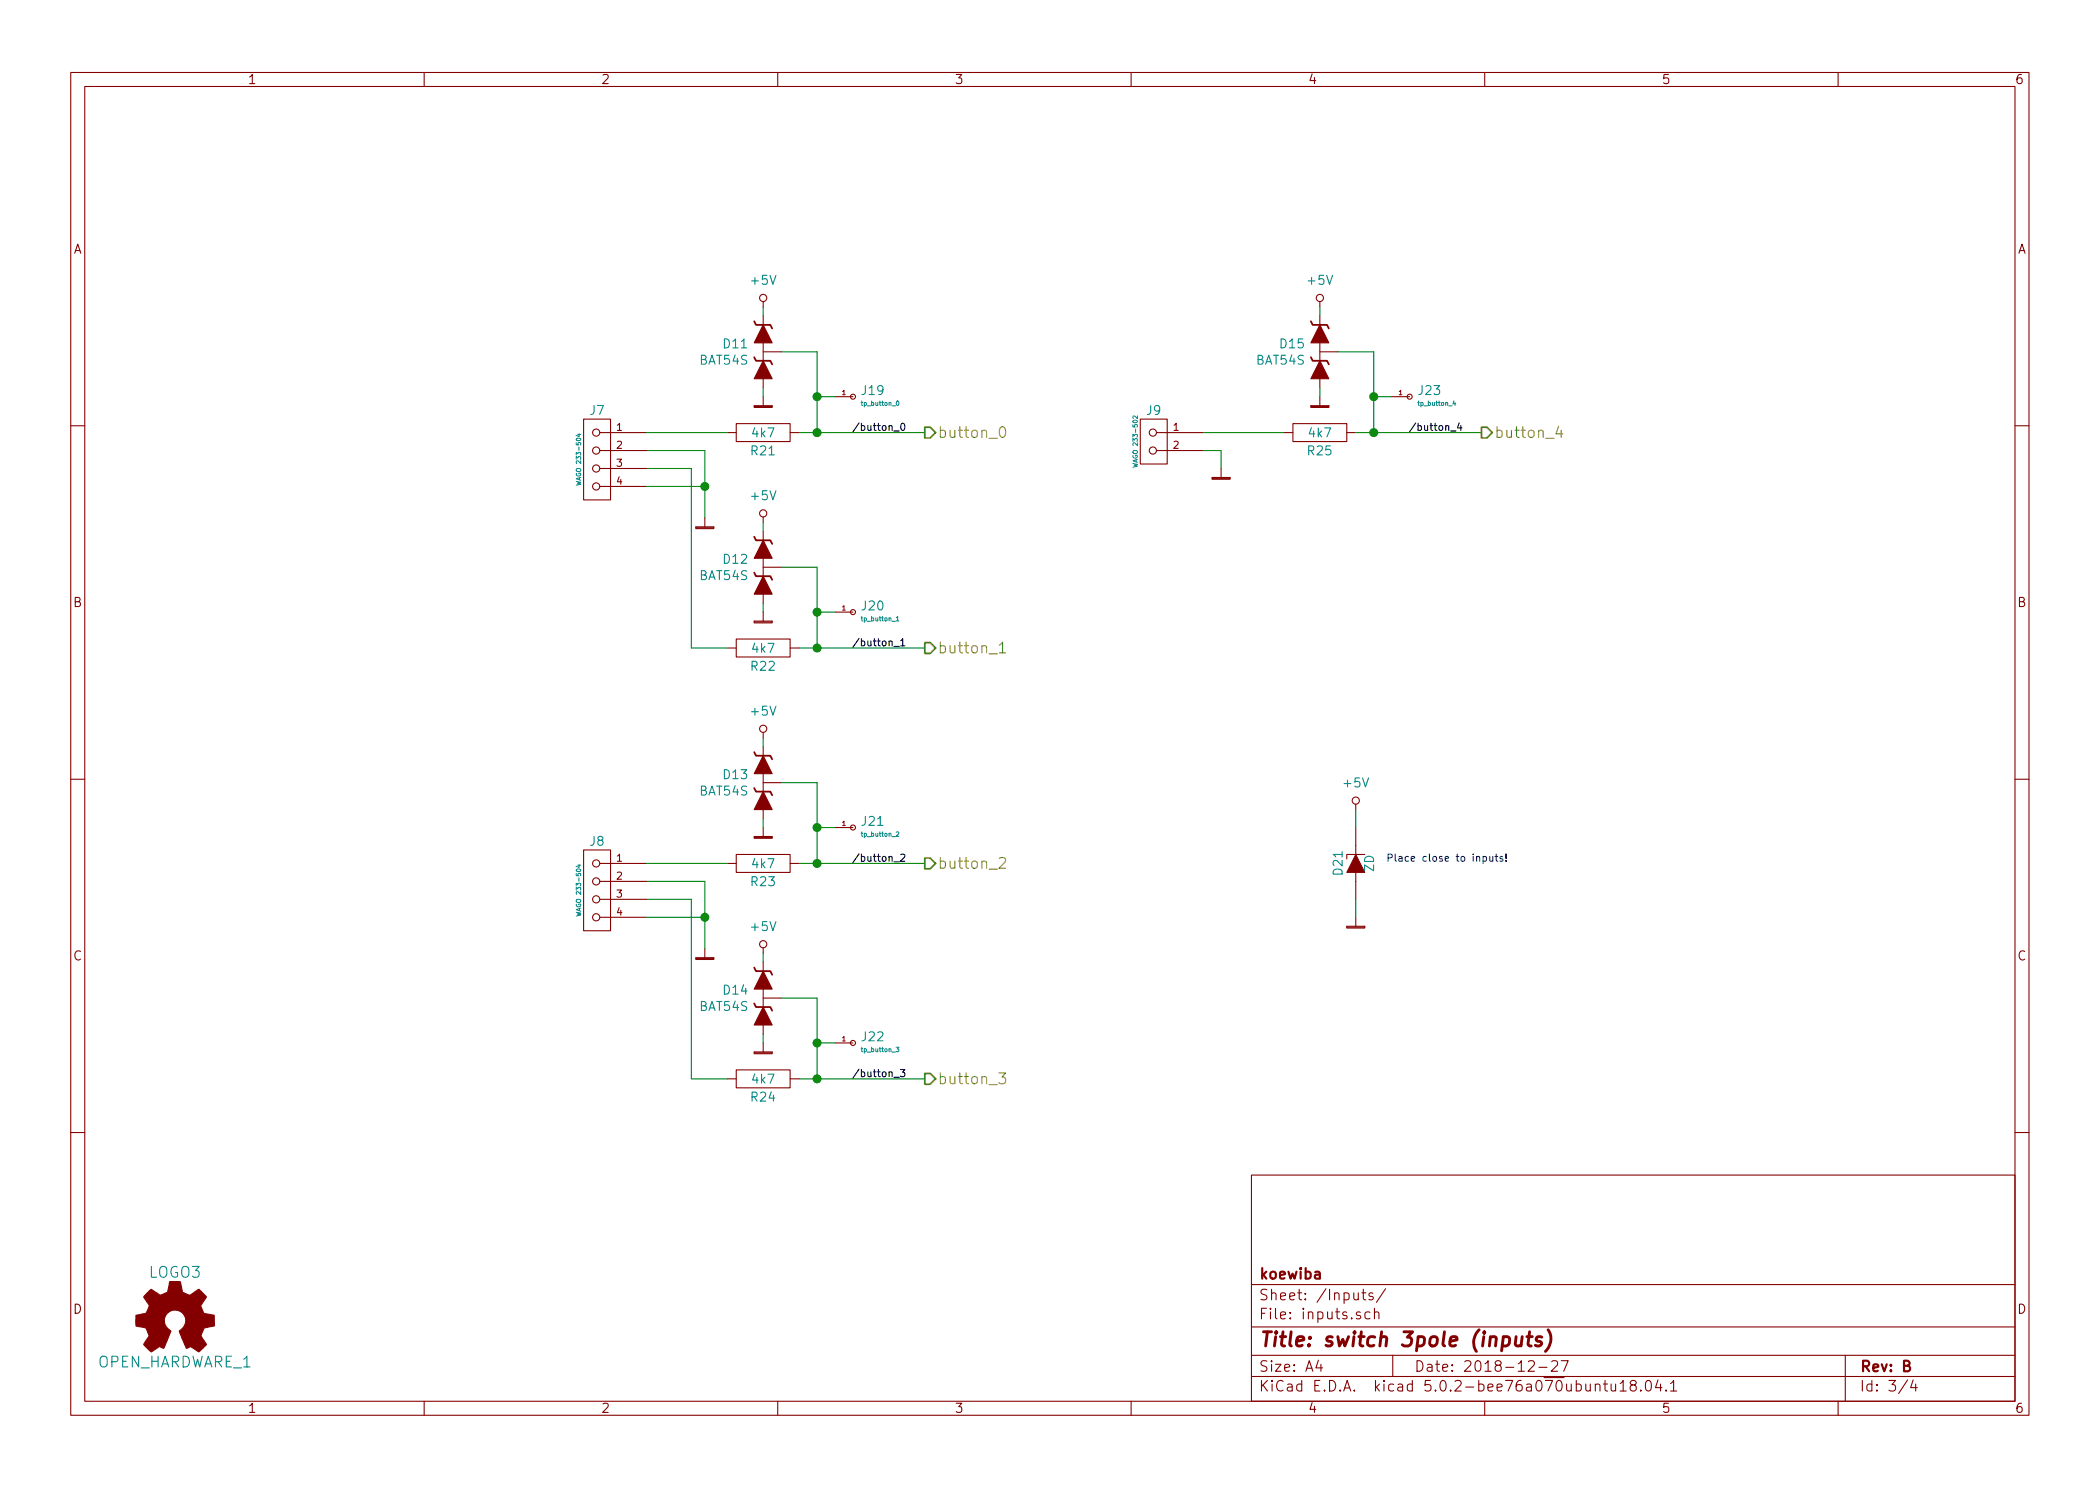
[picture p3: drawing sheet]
<svg xmlns="http://www.w3.org/2000/svg" width="297mm" height="210mm" viewBox="0 0 297 210" stroke-linecap="round" stroke-linejoin="round" font-family="sans-serif">
<g fill="none" stroke="#840000" stroke-width=".15">
<path d="M10 10.3h277v189.9h-277zM12 12.2h273v186.1h-273zM60 10.3v1.9M110 10.3v1.9M160 10.3v1.9M210 10.3v1.9M260 10.3v1.9M82.5 59.3h3.9v11.4h-3.9zM104.1 59.9h7.7v2.6h-7.7zM106.7 57.5h2.5M106.7 57.4h2.5v.3h-2.5zM107.9 42.7v.7"/>
<path d="M107.9 56.1v1.3M107.9 48.5v2.5M107.9 44.7v2.5M107.9 52.3v2.6M107.9 49.8h2.6M118.1 56.1h2.5M161.3 59.3h3.8v6.4h-3.8zM182.9 59.9h7.6v2.6h-7.6zM185.4 57.5h2.6M185.4 57.4h2.6v.3h-2.6zM186.7 42.7v.7M186.7 56.1v1.3"/>
<path d="M186.7 48.5v2.5M186.7 49.8h2.5M186.7 44.7v2.5M186.7 52.3v2.6M196.8 56.1h2.6M10 60.2h2M84.8 61.2h6.6M84.8 63.7h6.6M84.8 66.3h6.6M84.8 68.8h6.6M98.4 74.7h2.6M98.4 74.5h2.6v.3h-2.6z"/>
<path d="M99.7 73.3v1.2M102.9 61.2h1.2M107.9 73.1v.8M107.9 79v2.5M107.9 75.2v2.5M111.8 61.2h1.2M163.6 61.2h6.6M163.6 63.7h6.6M171.4 67.7h2.6M171.4 67.6h2.6v.2h-2.6zM172.7 66.3v1.3M181.6 61.2h1.3"/>
<path d="M190.5 61.2h1.3M285 60.2h2M102.9 91.7h1.2M104.1 90.4h7.7v2.6h-7.7zM106.7 88h2.5M106.7 87.9h2.5v.2h-2.5zM107.9 86.6v1.3M107.9 82.8v2.5M107.9 80.3h2.6M111.8 91.7h1.2M118.1 86.6h2.5M10 110.3h2"/>
<path d="M106.7 118.5h2.5M106.7 118.4h2.5v.2h-2.5zM107.9 103.6v.8M107.9 117.1v1.3M107.9 109.5v2.5M107.9 105.7v2.5M107.9 113.3v2.5M107.9 110.7h2.6M118.1 117.1h2.5M191.8 117.1v3.8M191.8 113.8v.7M285 110.3h2"/>
<path d="M82.5 120.3h3.9v11.4h-3.9zM84.8 122.2h6.6M84.8 124.7h6.6M84.8 127.2h6.6M84.8 129.8h6.6M98.4 135.6h2.6M98.4 135.5h2.6v.3h-2.6zM99.7 134.2v1.3M102.9 122.2h1.2M104.1 120.9h7.7v2.5h-7.7zM107.9 134.1v.8M107.9 139.9v2.6"/>
<path d="M107.9 136.1v2.6M111.8 122.2h1.2M190.5 131.2h2.5M190.5 131.1h2.5v.2h-2.5zM191.8 123.4v3.8M191.8 129.8v1.3M193 120.9h-2.5v.6M102.9 152.6h1.2M104.1 151.4h7.7v2.5h-7.7zM106.7 149h2.5M106.7 148.8h2.5v.3h-2.5zM107.9 147.6v1.2"/>
<path d="M107.9 143.8v2.5M107.9 141.2h2.6M111.8 152.6h1.2M118.1 147.6h2.5M10 160.2h2M177 166.3h108v32h-108zM285 160.2h2M60 198.3v1.9M110 198.3v1.9M160 198.3v1.9M177 194.8h108M177 191.8h108"/>
<path d="M177 187.8h108M177 181.8h108M186.5 192.5l-.4 1h1M186.8 193v1M192.6 182.9h.6M192.8 182.4v1.3l.1 .1 .3 .1M193.8 185.7a.53 .53 0 0 0-.7 0v.8a.53 .53 0 0 0 .7 0M194.2 183l-.4-.1-.2 .3a.48 .48 0 0 0 .6 .3l.1 .1-.1 .2-.1 .1-.5-.1M194.4 185.7a.38 .38 0 0 1 .6 .1v.8M194.4 185.1v1.5M196 182.3l-1.3 2M197 191.8v3"/>
<path d="M210 198.3v1.9M216.2 192.7l.2-.2 .5 .1a.4 .4 0 0 1 .1 .6l-.9 .8h.9M217.7 193.5h1.1M219.5 192.7l.2-.2h.3a.41 .41 0 0 1 .3 .7l-.9 .8h.9M220.8 192.5h1l-.6 1.5M226.8 195.8h.6M227 195.3v1.3l.2 .2h.2M227.9 195.8v.9a.45 .45 0 0 0 .6 0M228.5 195.8v1M229.2 195.8l.4-.5v1.5M229.2 196.8h.8M230.9 196l-.2-.2-.1-.2a.47 .47 0 0 1 .6-.3l.2 .3v.2l-.7 .2a.48 .48 0 0 0 0 .7 .51 .51 0 0 0 .7 0 .48 .48 0 0 0-.2-.7"/>
<path d="M232.1 196.7h.1l-.1 .1-.1-.1h.1v.1M232.9 195.5a.37 .37 0 0 1 .3-.2 .37 .37 0 0 1 .3 .3l.1 .3a.72 .72 0 0 1-.4 .9l-.3-.1a1.2 1.2 0 0 1 0-1.2zM234.5 195.2l-.3 1.1h.9M234.9 195.8v1M235.7 196.7v.1l-.1-.1h.1v.1M236.3 195.8l.4-.5v1.5M236.3 196.8h.9M260 198.3v1.9M261 191.8v6.5M269.8 195.2l-1.2 2M270.6 195.2l-.3 1.1h.9M271 195.8v1"/>
<circle cx="108" cy="42.2" r=".51"/>
<circle cx="120.6" cy="56.1" r=".36"/>
<circle cx="186.7" cy="42.2" r=".51"/>
<circle cx="199.4" cy="56.1" r=".36"/>
<circle cx="84.3" cy="63.7" r=".51"/>
<circle cx="84.3" cy="68.8" r=".51"/>
<circle cx="84.3" cy="61.2" r=".51"/>
<circle cx="84.3" cy="66.3" r=".51"/>
<circle cx="108" cy="72.6" r=".51"/>
<circle cx="163.1" cy="61.2" r=".51"/>
<circle cx="163.1" cy="63.7" r=".51"/>
<circle cx="120.6" cy="86.6" r=".36"/>
<circle cx="108" cy="103.1" r=".51"/>
<circle cx="120.6" cy="117.1" r=".36"/>
<circle cx="191.8" cy="113.3" r=".51"/>
<circle cx="84.3" cy="122.2" r=".51"/>
<circle cx="84.3" cy="124.7" r=".51"/>
<circle cx="84.3" cy="127.2" r=".51"/>
<circle cx="84.3" cy="129.8" r=".51"/>
<circle cx="108" cy="133.6" r=".51"/>
<circle cx="120.6" cy="147.6" r=".36"/>
</g>
<path d="M214.5 189.1l-.2 1.1 .1 .1a.56 .56 0 0 0 .8 0M215.3 189.1l-.2 1.3M216 189.1h.7M216.4 188.4l-.3 1.8 .1 .1 .4 .1M218.1 189.2l-.5-.1-.2 .1-.1 .3 .2 .3 .5 .1 .1 .3-.2 .1-.2 .1-.5-.1M219 188.2a2.31 2.31 0 0 1-.4 3" fill="none" stroke="#840000" stroke-width=".41"/>
<path d="M121.5 59.8l-.9 1.3M200.3 59.8l-.9 1.3M121.5 90.3l-.9 1.3M121.5 120.8l-.9 1.3M121.5 151.3l-.9 1.3" fill="none" stroke="#000" stroke-width=".15"/>
<g fill="#840000" stroke="#840000" stroke-width=".15">
<path d="M21.1 182.6l.3-.2 1.3 .9 1-.5 .3-1.4h1.5l.3 1.4 1 .5 1.3-.9 1.1 1.1-.1 .2a1.79 1.79 0 0 0-.7 1.2l.4 .9 1.5 .3v1.5l-1.4 .3-.5 1.1 .8 1.2-.1 .2-1 .9-1.2-.8-.5 .3-1.1-2.5a1.54 1.54 0 0 0 .4-2.6 1.54 1.54 0 0 0-2.5 1 1.97 1.97 0 0 0 1 1.6l-1 2.5-.6-.3-1.3 .8-1-1.1 .8-1.2-.4-1.1-1.5-.3v-1.5l1.2-.2a.83 .83 0 0 0 .6-.8l.1-.4-.8-1.2z"/>
<path d="M107.9 76.4l1.3 2.6h-2.5z"/>
<path d="M107.9 81.5l1.3 2.6h-2.5z"/>
<path d="M107.9 46l1.3 2.5h-2.5z"/>
<path d="M107.9 51l1.3 2.6h-2.5z"/>
<path d="M107.9 137.4l1.3 2.5h-2.5z"/>
<path d="M107.9 142.5l1.3 2.5h-2.5z"/>
<path d="M107.9 106.9l1.3 2.6h-2.5z"/>
<path d="M107.9 112l1.3 2.5h-2.5z"/>
<path d="M186.7 46l1.3 2.5h-2.6z"/>
<path d="M186.7 51l1.3 2.6h-2.6z"/>
</g>
<path d="M106.7 50.5l.2 .5h2.1l.2 .6M106.7 45.5l.2 .5h2.1l.2 .5M185.4 50.5l.3 .5h2l.3 .6M185.4 45.5l.3 .5h2l.3 .5M106.7 75.9l.2 .5h2.1l.2 .6M106.7 81l.2 .5h2.1l.2 .5M106.7 111.5l.2 .5h2.1l.2 .5M106.7 106.4l.2 .5h2.1l.2 .5M106.7 136.9l.2 .5h2.1l.2 .5M106.7 142l.2 .5h2.1l.2 .5" fill="none" stroke="#840000" stroke-width=".25"/>
<g fill="none" stroke="#008400" stroke-width=".15">
<path d="M107.9 43.4v1.3M107.9 54.9v1.2M110.5 49.8h5.1v11.4M115.6 56.1h2.5M186.7 43.4v1.3M186.7 54.9v1.2M189.2 49.8h5.1v11.4M194.3 56.1h2.5M91.4 63.7h8.3v9.6M91.4 66.3h6.4v25.4h5.1M91.4 68.8h8.3M91.4 61.2h11.5"/>
<path d="M107.9 73.9v1.3M113 61.2h17.8M170.2 63.7h2.5v2.6M170.2 61.2h11.4M191.8 61.2h17.7M107.9 85.3v1.3M110.5 80.3h5.1v11.4M113 91.7h17.8M115.6 86.6h2.5M107.9 104.4v1.3M107.9 115.8v1.3M110.5 110.7h5.1v11.5"/>
<path d="M115.6 117.1h2.5M191.8 114.5v2.6M91.4 124.7h8.3v9.5M91.4 127.2h6.4v25.4h5.1M91.4 129.8h8.3M91.4 122.2h11.5M107.9 134.9v1.2M113 122.2h17.8M191.8 127.2v2.6M107.9 146.3v1.3M110.5 141.2h5.1v11.4M113 152.6h17.8"/>
<path d="M115.6 147.6h2.5"/>
</g>
<g fill="none" stroke="#008484" stroke-width=".14">
<path d="M126.8 56.8l.1-.1a.31 .31 0 0 1 .3 .4 .31 .31 0 0 1-.3 .2l-.1-.2zM160.9 58.8v.5l-.5-.5-.2 .2 .1 .2M205.7 56.7l-.2 .4h.4M205.8 56.9v.5M81.5 68.1l.6 .1-.4 .2 .4 .1-.6 .2M81.7 61.5h.4M81.9 61.4v.4l-.4-.2M160.2 65.6l.7 .1-.5 .1 .5 .2-.7 .1M126.8 87.4l.2-.2v.7M126.8 87.9h.4M126.8 117.7h.2l.2 .2-.5 .4h.5M81.5 129.1l.6 .1-.4 .1 .4 .2-.6 .1"/>
<path d="M81.7 122.4h.4M81.9 122.3v.4l-.4-.1M126.7 148.2h.5l-.3 .2 .3 .1v.2l-.2 .1-.3-.1"/>
</g>
<g fill="#008400" stroke="#008400" stroke-width=".25">
<circle cx="99.7" cy="68.8" r=".51"/>
<circle cx="115.6" cy="61.2" r=".51"/>
<circle cx="115.6" cy="91.7" r=".51"/>
<circle cx="99.7" cy="129.8" r=".51"/>
<circle cx="115.6" cy="122.2" r=".51"/>
<circle cx="115.6" cy="152.6" r=".51"/>
<circle cx="194.3" cy="61.2" r=".51"/>
<circle cx="115.6" cy="56.1" r=".51"/>
<circle cx="115.6" cy="86.6" r=".51"/>
<circle cx="194.3" cy="56.1" r=".51"/>
<circle cx="115.6" cy="117.1" r=".51"/>
<circle cx="115.6" cy="147.6" r=".51"/>
</g>
<path d="M141.5 60.5l.4-.1a.93 .93 0 0 1 0 1.5h-.2a.94 .94 0 0 1-.2-1.4zM220.5 60.3l-.4 1.1h1M220.8 60.9v1M141.4 91.3l.4-.4v1.5M141.4 92.4h.8M141.4 121.5a.62 .62 0 0 1 .8 0v.1v.4l-.9 .9h.9M141.3 151.8h.9l-.5 .6a.39 .39 0 0 1 .5 .3v.3l-.1 .3h-.6l-.2-.1" fill="none" stroke="#848400" stroke-width=".15"/>
<path d="M130.8 60.4h.8l.7 .8-.7 .8h-.8zM209.5 60.4h.8l.8 .8-.8 .8h-.8zM130.8 90.9h.8l.7 .8-.7 .8h-.8zM130.8 121.4h.8l.7 .8-.7 .7h-.8zM130.8 151.9h.8l.7 .7-.7 .8h-.8z" fill="none" stroke="#848400" stroke-width=".25"/>
<path d="M191.8 120.9l1.2 2.5h-2.5z" fill="#840000" stroke="#840000" stroke-width=".14"/>
<path d="M196.3 121.4l.5-.1 .1-.1v-.3l-.6-.1v1.1M197.4 120.8v.9l.1 .2M197.9 121.2h.4v.7M198.3 121.4l-.3 .1-.2 .1 .2 .3 .3-.1M212.5 121.2h-.2l-.1 .1 .1 .2 .2 .1v.2h-.3M213 121.8v.1M213 120.8v.7" fill="none" stroke="#0000c2" stroke-width=".15"/>
<text font-size="2.8" fill="#840000" x="178" y="190.5">Title: switch 3pole (inputs)</text>
<g font-size="2.1" fill="#848400">
<text x="132.6" y="62">button_0</text>
<text x="211.3" y="62">button_4</text>
<text x="132.6" y="92.5">button_1</text>
<text x="132.6" y="122.9">button_2</text>
<text x="132.6" y="153.4">button_3</text>
</g>
<g font-size="2.1" fill="#008484">
<text x="21.1" y="180.8">LOGO3</text>
<text x="13.7" y="193.5">OPEN_HARDWARE_1</text>
</g>
<g font-size="2.1" fill="#840000">
<text x="178" y="184">Sheet: /Inputs/</text>
<text x="178" y="181">koewiba</text>
<text x="178" y="186.7">File: inputs.sch</text>
<text x="178" y="196.9">KiCad E.D.A. kicad 5.0.2-bee76a070ubuntu18.04.1</text>
<text x="178" y="194.1">Size: A4</text>
<text x="200" y="194.1">Date: 2018-12-27</text>
<text x="263" y="194.1">Rev: B</text>
<text x="263" y="196.9">Id: 3/4</text>
</g>
<g font-size="1.8" fill="#840000">
<text x="35" y="11.9">1</text>
<text x="85" y="11.9">2</text>
<text x="135" y="11.9">3</text>
<text x="185" y="11.9">4</text>
<text x="235" y="11.9">5</text>
<text x="285" y="11.9">6</text>
<text x="10.4" y="35.9">A</text>
<text x="285.4" y="35.9">A</text>
<text x="10.4" y="85.9">B</text>
<text x="285.4" y="85.9">B</text>
<text x="10.4" y="135.9">C</text>
<text x="285.4" y="135.9">C</text>
<text x="10.4" y="185.9">D</text>
<text x="285.4" y="185.9">D</text>
<text x="35" y="199.9">1</text>
<text x="85" y="199.9">2</text>
<text x="135" y="199.9">3</text>
<text x="185" y="199.9">4</text>
<text x="235" y="199.9">5</text>
<text x="285" y="199.9">6</text>
</g>
<g font-size="1.8" fill="#008484">
<text x="106.3" y="40.3">+5V</text>
<text x="185.1" y="40.3">+5V</text>
<text x="99" y="51.6">BAT54S</text>
<text x="102.4" y="49.3">D11</text>
<text x="177.7" y="51.6">BAT54S</text>
<text x="181.1" y="49.3">D15</text>
<text x="83.5" y="58.7">J7</text>
<text x="122" y="55.9">J19</text>
<text x="162.2" y="58.7">J9</text>
<text x="200.7" y="55.9">J23</text>
<text x="106.3" y="64.4">R21</text>
<text x="106.5" y="61.9">4k7</text>
<text x="185" y="64.4">R25</text>
<text x="185.2" y="61.9">4k7</text>
<text x="106.3" y="70.8">+5V</text>
<text x="99" y="82.1">BAT54S</text>
<text x="102.4" y="79.8">D12</text>
<text x="122" y="86.4">J20</text>
<text x="106.3" y="94.9">R22</text>
<text x="106.5" y="92.4">4k7</text>
<text x="106.3" y="101.3">+5V</text>
<text x="99" y="112.6">BAT54S</text>
<text x="102.4" y="110.3">D13</text>
<text x="190.2" y="111.4">+5V</text>
<text x="83.5" y="119.7">J8</text>
<text x="122" y="116.9">J21</text>
<text x="106.3" y="125.4">R23</text>
<text x="106.5" y="122.9">4k7</text>
<text x="189.9" y="123.8" transform="rotate(-90 189.9 123.8)">D21</text>
<text x="194.4" y="123.3" transform="rotate(-90 194.4 123.3)">ZD</text>
<text x="106.3" y="131.7">+5V</text>
<text x="99" y="143">BAT54S</text>
<text x="102.4" y="140.7">D14</text>
<text x="122" y="147.3">J22</text>
<text x="106.3" y="155.9">R24</text>
<text x="106.5" y="153.3">4k7</text>
</g>
<g font-size="1.4" fill="#840000">
<text x="87.2" y="61">1</text>
<text x="87.2" y="63.5">2</text>
<text x="166" y="61">1</text>
<text x="166" y="63.5">2</text>
<text x="87.2" y="66">3</text>
<text x="87.2" y="68.6">4</text>
<text x="87.2" y="121.9">1</text>
<text x="87.2" y="124.5">2</text>
<text x="87.2" y="127">3</text>
<text x="87.2" y="129.5">4</text>
</g>
<g font-size="1.4">
<text x="121.9" y="61">/button_0</text>
<text x="200.6" y="61">/button_4</text>
<text x="121.9" y="91.4">/button_1</text>
<text x="121.9" y="121.9">/button_2</text>
<text x="121.9" y="152.4">/button_3</text>
</g>
<text font-size="1.4" fill="#0000c2" x="198.8" y="121.9">Place close to inputs!</text>
<g font-size=".9" fill="#840000">
<text x="119.2" y="55.9">1</text>
<text x="197.9" y="55.9">1</text>
<text x="119.2" y="86.4">1</text>
<text x="119.2" y="116.9">1</text>
<text x="119.2" y="147.3">1</text>
</g>
<g font-size=".9" fill="#008484">
<text x="122" y="57.4">tp_button_0</text>
<text x="200.7" y="57.4">tp_button_4</text>
<text x="160.9" y="65.7" transform="rotate(-90 160.9 65.7)">WAGO 233-502</text>
<text x="82.2" y="68.2" transform="rotate(-90 82.2 68.2)">WAGO 233-504</text>
<text x="122" y="87.9">tp_button_1</text>
<text x="122" y="118.4">tp_button_2</text>
<text x="82.2" y="129.2" transform="rotate(-90 82.2 129.2)">WAGO 233-504</text>
<text x="122" y="148.8">tp_button_3</text>
</g>
</svg>
